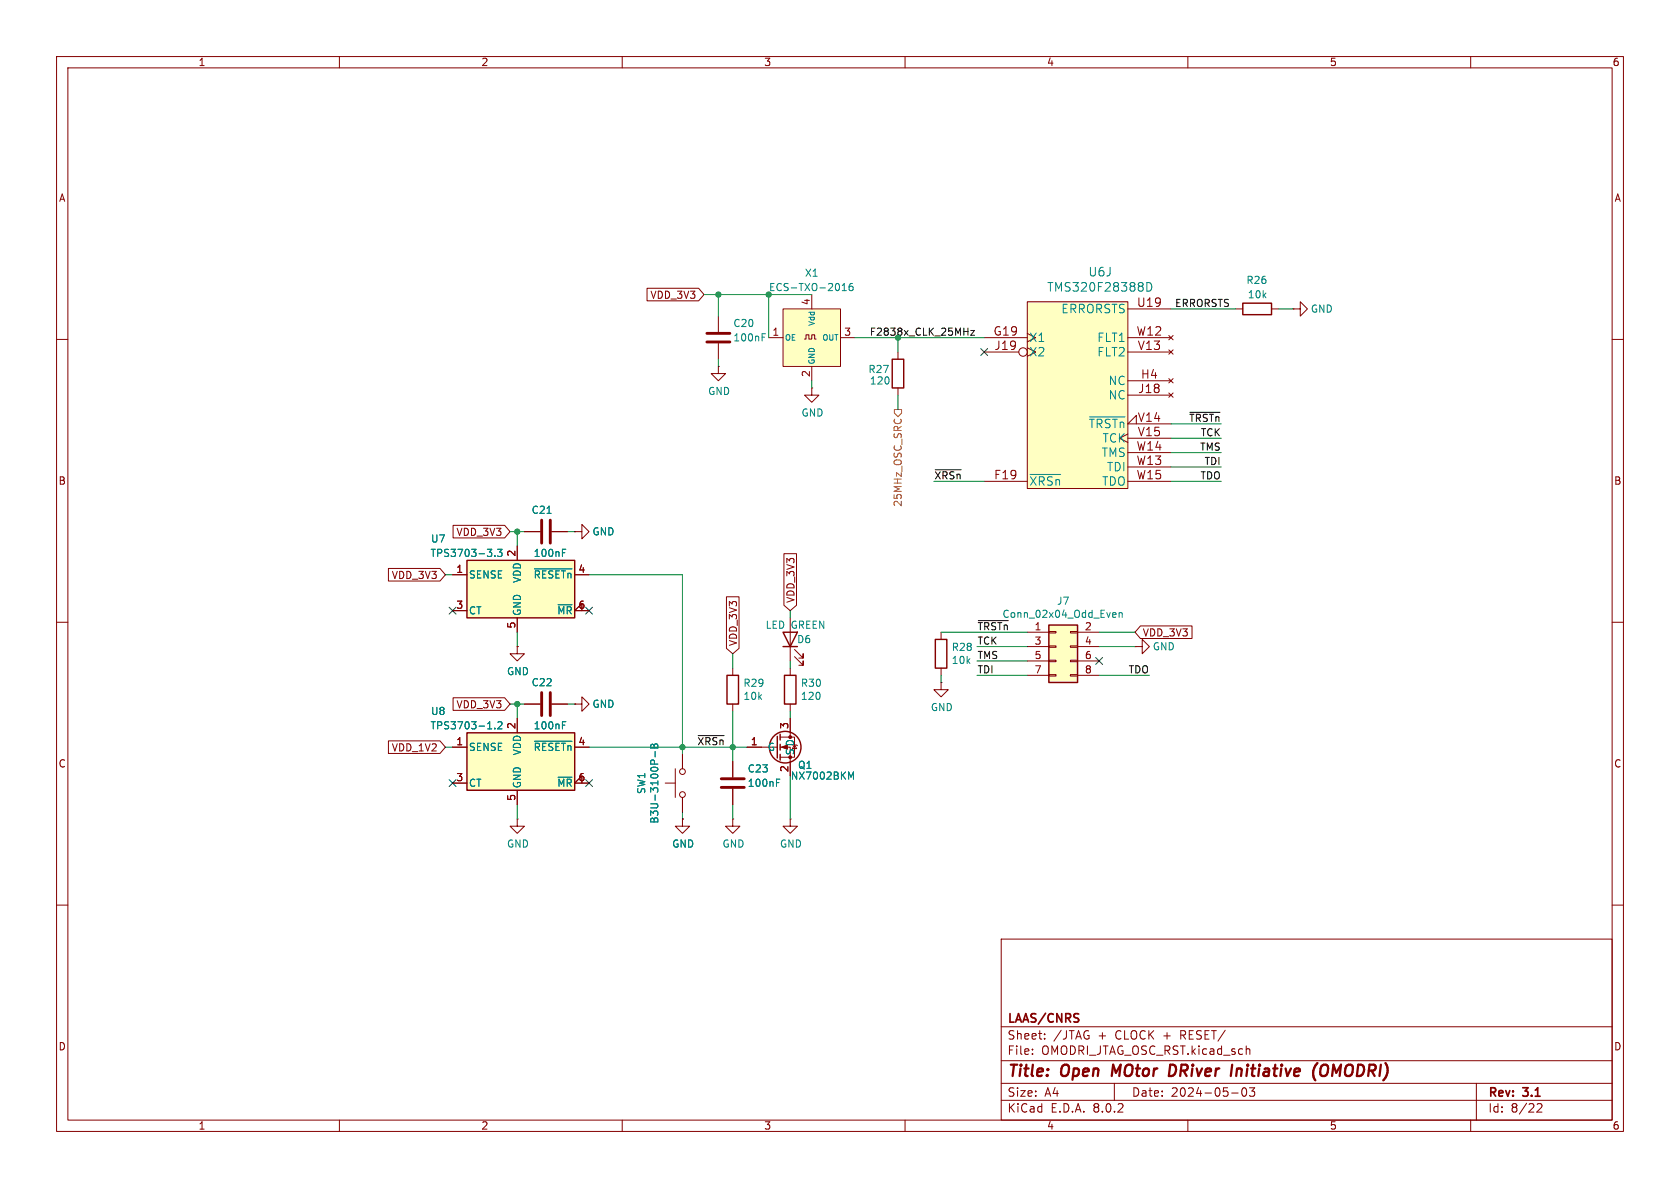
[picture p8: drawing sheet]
<svg xmlns="http://www.w3.org/2000/svg" width="297mm" height="210mm" viewBox="0 0 297 210" stroke-linecap="round" stroke-linejoin="round" font-family="sans-serif">
<g fill="none" stroke="#840000" stroke-width=".18">
<path d="M10 10h277v190h-277zM12 12h273v186h-273zM60 10v2M110 10v2M160 10v2M210 10v2M260 10v2M10 60h2M285 60h2M10 110h2M285 110h2M166.4 120.7v1.2h1.2l-1.2 1.3-1.3-1.3h1.3"/>
<path d="M166.4 120.7h.1M10 160h2M285 160h2M177 166h108v32h-108zM60 198v2M110 198v2M160 198v2M177 194.5h108M177 191.5h108M177 187.5h108M177 181.5h108M182.5 186.3v.1"/>
<path d="M182.5 185.5v.1M184.7 183.6v.1M184.7 182.8v.1M197 191.5v3M210 198v2M217.7 193.2h1.2M219.7 192.4l.2-.1a.81 .81 0 0 1 .6 .6 .81 .81 0 0 1-.3 .8l-.2 .1a.81 .81 0 0 1-.3-1.4zM220.5 185.4h.2l.3 .2v.8M220.9 192.3h.9l-.5 .6 .4 .1v.7l-.2 .1h-.4l-.2-.1M260 198v2M261 191.5v6.5M271.7 195.2l.6-.1 .2 .1 .1 .3-.9 1.1h.9"/>
</g>
<path d="M196.8 188.2l-.3 2M207.6 188.3l-.7-.1-.3 2h.5l.5-.3M218.7 188.9l-.2 1.3M219.3 188.9l-.6 .2M232.3 190.6l.2 .4M232.9 187.9l-.6 .9M234.6 188.3a.73 .73 0 0 0-1.1 .6l-.1 .6v.4l.2 .2a.71 .71 0 0 0 1-.2" fill="none" stroke="#840000" stroke-width=".4"/>
<path d="M82.5 99.1h19.1v10.1h-19.1z" fill="#ffffc2"/>
<path d="M82.5 99.1h19.1v10.1h-19.1z" fill="none" stroke="#840000" stroke-width=".25"/>
<g fill="none" stroke="#840000" stroke-width=".18">
<path d="M91.4 96.5v2.6M80 101.6h2.5M80 108h2.5M91.4 109.2v2.6M101.6 101.6h2.5M102.9 108v-1.3l-1.3 1.3h2.5M117.6 138.4h1.8M119.4 135.9v5.1M120.6 133.4v2.5M120.6 141v2.5"/>
<circle cx="120.7" cy="136.4" r=".51"/>
<circle cx="120.7" cy="140.5" r=".51"/>
</g>
<path d="M87.5 98.2v.2M88 97.1h.7l-.4 .5 .4 .1v.5l-.2 .2-.5-.2M94.5 100.6h6.6M98.7 106.9h2.4M115.1 131.7l.3-.1 .2 .2 .2-.2 .3-.1 .2 .2v.5h-1.3zM115.6 131.8v.4M115.8 132.8v1" fill="none" stroke="#008484" stroke-width=".18"/>
<path d="M138.4 54.6h10.2v10.2h-10.2z" fill="#ffffc2"/>
<g fill="none" stroke="#840000" stroke-width=".18">
<path d="M135.9 59.7h2.5M138.4 54.6h10.2v10.2h-10.2zM142.2 59.9h.3v-.7h.5v.7h.5v-.7h.5v.7h.3M143.5 52.1v2.5M148.6 59.7h2.5M127 64.8v1.2h1.3l-1.3 1.3-1.3-1.3h1.3M127 64.8h.1M143.5 68.6v1.3h1.3l-1.3 1.2-1.3-1.2h1.3M143.5 68.6h.1M143.5 64.8v2.5M158.7 62.2v1.3M158.7 68.6v1.3"/>
<path d="M91.4 114.3v1.3h1.3l-1.3 1.2-1.2-1.2h1.2M91.4 114.3h.1M166.4 111.8v1.2M166.4 118.1v1.3M92.7 124.5h2.8M97.5 124.5h2.8M101.6 124.5h1.3v-1.3l1.2 1.3-1.2 1.2v-1.2M101.6 124.5h.1M132.1 132.1h5.3M137.9 132.1h1.8v5.1M137.9 130.3h2.6v3.6h-2.6M139.7 127v3.3"/>
</g>
<path d="M148.9 51.4h.7M148.9 50.5l.4-.4v1.3M150.7 50.1l-.4 .1a.85 .85 0 0 0 0 1.2l.5-.1v-.5l-.2-.2-.4 .1-.1 .1M99.4 128.2h.5M99.4 127.6h.6M150 136.5l.5 .9 .4-.9v1.2" fill="none" stroke="#008484" stroke-width=".18"/>
<g fill="none" stroke="#840000" stroke-width=".25">
<path d="M157.7 63.5h2.1v5.1h-2.1zM165.4 113h2v5.1h-2zM137.4 130.2v3.8M137.9 129.8v1M137.9 131.6v1M137.9 133.4v1"/>
<circle cx="138.8" cy="132.1" r="2.79"/>
</g>
<path d="M95.8 122.4v4.1M97.3 122.4v4.1" fill="none" stroke="#840000" stroke-width=".51"/>
<g fill="#840000" stroke="#840000" stroke-width=".18">
<path d="M138.2 132.1l1-.4v.8z"/>
<circle cx="139.7" cy="130.3" r=".25"/>
</g>
<path d="M185.4 110.5h5.1v10.2h-5.1z" fill="#ffffc2"/>
<g fill="none" stroke="#840000" stroke-width=".18">
<path d="M127 55.9v2.8M127 60.7v2.8M181.6 111.8h3.8M181.6 114.3h3.8M181.6 116.8h3.8M181.6 119.4h3.8M185.4 119.3h1.3v.2h-1.3zM185.4 116.7h1.3v.3h-1.3zM185.4 114.2h1.3v.2h-1.3zM185.4 111.6h1.3v.3h-1.3zM189.2 119.3h1.3v.2h-1.3zM189.2 116.7h1.3v.3h-1.3z"/>
<path d="M189.2 114.2h1.3v.2h-1.3zM189.2 111.6h1.3v.3h-1.3zM190.5 111.8h3.8M190.5 114.3h3.8M190.5 116.8h3.8M190.5 119.4h3.8"/>
</g>
<path d="M185.4 110.5h5.1v10.2h-5.1z" fill="none" stroke="#840000" stroke-width=".25"/>
<path d="M134.7 59.6h.5M134.7 59h.6M196.9 108.3l.3 .1 .1 .2-.6 .1M197.2 109.1h-.3M197.8 108.4l.2-.1 .3 .1 .1 .7M197.8 108.3v.8" fill="none" stroke="#008484" stroke-width=".18"/>
<path d="M125 58.9h4M125 60.5h4" fill="none" stroke="#840000" stroke-width=".51"/>
<path d="M181.6 53.3h17.8v33.1h-17.8z" fill="#ffffc2"/>
<g fill="none" stroke="#840000" stroke-width=".18">
<path d="M174 59.7h7.6M181.6 53.3h17.8v33.1h-17.8zM199.4 59.7h7.6M199.4 54.6h7.6M206.6 59.3l.8 .8M207.4 59.3l-.8 .8M218.4 54.6h1.3M224.8 54.6h1.3M228.6 54.6h1.3v-1.3l1.2 1.3-1.2 1.3v-1.3M228.6 54.6h.1M174 62.2h6.1M199.4 67.3h7.6"/>
<path d="M199.4 69.9h7.6M199.4 62.2h7.6M199.4 77.5h7.6M200.9 74.9v-1.5l-1.5 1.5h7.6M206.6 66.9l.8 .8M206.6 69.5l.8 .7M206.6 61.8l.8 .8M207.4 66.9l-.8 .8M207.4 69.5l-.8 .7M207.4 61.8l-.8 .8M174 85.1h7.6M199.4 85.1h7.6"/>
<path d="M199.4 82.6h7.6M199.4 80h7.6M129.5 118.1v1.3M139.7 109.2v7.6M139.7 118.1v1.3M140.5 116.1l1.5 1.5v-.8v.8h-.8M140.5 114.8l1.5 1.5v-.7v.7h-.8M200.7 114.3h1.2v-1.3l1.3 1.3-1.3 1.3v-1.3M200.7 114.3h.1M129.5 124.5v1.2M139.7 124.5v1.2M91.4 144.8v1.3h1.3l-1.3 1.2-1.2-1.2h1.2"/>
<path d="M91.4 144.8h.1M120.6 144.8v1.3h1.3l-1.3 1.2-1.2-1.2h1.2M120.6 144.8h.1"/>
<circle cx="180.9" cy="62.2" r=".75"/>
</g>
<path d="M202.7 49.9a.77 .77 0 0 1 .9 .8 .77 .77 0 0 1-.9 .8zM192.6 73.7h6.3M182.1 83.9h5.4" fill="none" stroke="#008484" stroke-width=".18"/>
<path d="M219.7 53.6h5.1v2h-5.1zM128.5 119.4h2.1v5.1h-2.1zM138.4 111.8h2.6l-1.3 2.5zM138.4 114.3h2.6M138.7 119.4h2v5.1h-2z" fill="none" stroke="#840000" stroke-width=".25"/>
<path d="M82.5 129.5h19.1v10.2h-19.1z" fill="#ffffc2"/>
<path d="M82.5 129.5h19.1v10.2h-19.1z" fill="none" stroke="#840000" stroke-width=".25"/>
<g fill="none" stroke="#840000" stroke-width=".18">
<path d="M114.4 51h9.1l1 1.1-1 1.1h-9.1zM80.1 92.9h9.1l1 1.1-1 1.1h-9.1zM91.4 96.5v2.6M92.7 94h2.8M97.5 94h2.8M101.6 94h1.3v-1.3l1.2 1.3-1.2 1.3v-1.3M101.6 94h.1M138.6 97.9h2.2v9.1l-1.1 1-1.1-1zM68.7 100.5h9.1l.9 1.1-.9 1.1h-9.1zM80 101.6h2.5M80 108h2.5M91.4 114.3h.1"/>
<path d="M91.4 109.2v2.6M101.6 101.6h2.5M102.9 108v-1.3l-1.3 1.3h2.5M128.4 105.5h2.3v9.1l-1.2 1-1.1-1zM201.6 110.6h9.1v2.3h-9.1l-.9-1.1zM68.7 131h9.1l.9 1.1-.9 1.1h-9.1zM80 132.1h2.5M80 138.4h2.5M80.1 123.3h9.1l1 1.2-1 1.1h-9.1zM91.4 127v2.5M91.4 139.7v2.5M92.7 124.5h2.8"/>
<path d="M97.5 124.5h2.8M101.6 124.5h.1M101.6 132.1h2.5M102.9 138.4v-1.2l-1.3 1.2h2.5M120.6 133.4v2.5M129.5 134.6v2.8M129.5 139.4v2.8M132.1 132.1h2.5M139.7 127v2.5M139.7 134.6v2.6M120.6 144.8h.1M120.6 141v2.5"/>
<path d="M129.5 144.8v1.3h1.3l-1.3 1.2-1.2-1.2h1.2M129.5 144.8h.1M139.7 144.8v1.3h1.3l-1.3 1.2-1.3-1.2h1.3M139.7 144.8h.1"/>
</g>
<g fill="none" stroke="#008484" stroke-width=".18">
<path d="M87.5 98.2v.2M88 97.1h.7l-.4 .5 .4 .1v.5l-.2 .2-.5-.2M96.7 90.7h.7M99.4 97.7h.5M99.4 97.1h.6M94.5 100.6h6.6M98.7 106.9h2.4M87.5 128.7v.1M88 127.7l.5-.1 .2 .3-.7 .9h.7M94.5 131h6.6M98.7 137.4h2.4M99.4 127.6h.6"/>
<path d="M99.4 128.2h.5M115.1 131.7l.3-.1 .2 .2 .2-.2 .3-.1 .2 .2v.5h-1.3zM115.6 131.8v.4M115.8 132.8v1M137.3 138.3h.4M137.3 137.7h.6M150 136.5l.5 .9 .4-.9v1.2"/>
</g>
<path d="M95.8 91.9v4.1M97.3 91.9v4.1M127.5 139.2h4.1M127.5 137.7h4.1" fill="none" stroke="#840000" stroke-width=".51"/>
<path d="M158.1 72.4h1.3v.6l-.7 .7-.6-.7z" fill="none" stroke="#848400" stroke-width=".18"/>
<path d="M171.6 58.4h.7l-.7 .9h.7M210.4 72.9h5.3M165.3 83h4.6M172.9 109.7h5.4M123.4 130h4.6" fill="none" stroke="#000" stroke-width=".18"/>
<g fill="none" stroke="#008400" stroke-width=".18">
<path d="M124.5 52.1h19M127 52.1v3.8M135.9 52.1v7.6M151.1 59.7h22.9M158.7 59.7v2.5M207 54.6h11.4M226.1 54.6h2.5M127 63.5v1.3M143.5 67.3v1.3M158.7 69.9v2.5M207 74.9h8.9M207 77.5h8.9"/>
<path d="M90.2 94h2.5M91.4 94v2.5M100.3 94h1.3M165.1 85.1h8.9M207 82.6h8.9M207 80h8.9M207 85.1h8.9M78.7 101.6h1.3M91.4 111.8v2.5M104.1 101.6h16.5v31.8M129.5 115.6v2.5M139.7 108v1.2"/>
<path d="M139.7 116.8v1.3M166.4 111.8h15.2M166.4 119.4v1.3M172.7 116.8h8.9M172.7 119.4h8.9M172.7 114.3h8.9M194.3 119.4h8.9M194.3 114.3h6.4M194.3 111.8h6.4M78.7 132.1h1.3M90.2 124.5h2.5M91.4 124.5v2.5"/>
<path d="M100.3 124.5h1.3M104.1 132.1h28M129.5 125.7v8.9M139.7 125.7v1.3M139.7 137.2v7.6M91.4 142.2v2.6M120.6 143.5v1.3M129.5 142.2v2.6"/>
</g>
<path d="M173.4 61.6l1.2 1.2M174.6 61.6l-1.2 1.2M79.4 107.3l1.2 1.3M80.6 107.3l-1.2 1.3M103.5 107.3l1.2 1.3M104.7 107.3l-1.2 1.3M193.7 116.2l1.2 1.2M194.9 116.2l-1.2 1.2M79.4 137.8l1.2 1.2M80.6 137.8l-1.2 1.2M103.5 137.8l1.2 1.2M104.7 137.8l-1.2 1.2" fill="none" stroke="#000084" stroke-width=".18"/>
<g fill="#008400" stroke="#008400" stroke-width=".18">
<circle cx="91.4" cy="94" r=".46"/>
<circle cx="91.4" cy="124.5" r=".46"/>
<circle cx="127" cy="52.1" r=".46"/>
<circle cx="135.9" cy="52.1" r=".46"/>
<circle cx="120.6" cy="132.1" r=".46"/>
</g>
<g font-size="2.8" fill="#840000">
<text x="178" y="190.9">Title:</text>
<text x="187.7" y="190.9">Open</text>
<text x="197.4" y="190.9">MOtor</text>
<text x="208.3" y="190.9">DRiver</text>
<text x="220.1" y="190.9">Initiative</text>
<text x="235.3" y="190.9">(OMODRI)</text>
</g>
<g font-size="2.1" fill="#008484">
<text x="185" y="51.8">TMS320F28388D</text>
<text x="192.3" y="49.1">U6J</text>
<text x="187.6" y="55.6">ERRORSTS</text>
<text x="181.9" y="60.7">X1</text>
<text x="181.9" y="63.2">X2</text>
<text x="193.9" y="63.2">FLT2</text>
<text x="193.9" y="60.7">FLT1</text>
<text x="195.9" y="68.3">NC</text>
<text x="195.9" y="70.8">NC</text>
<text x="192.4" y="75.9">~{TRSTn}</text>
<text x="194.7" y="81">TMS</text>
<text x="194.8" y="78.4">TCK</text>
<text x="195.6" y="83.5">TDI</text>
<text x="181.9" y="86.1">~{XRSn}</text>
<text x="194.8" y="86.1">TDO</text>
</g>
<g font-size="2.1" fill="#840000">
<text x="175.5" y="59.4">G19</text>
<text x="200.8" y="59.4">W12</text>
<text x="200.9" y="54.4">U19</text>
<text x="175.7" y="62">J19</text>
<text x="201.1" y="62">V13</text>
<text x="201.1" y="69.6">J18</text>
<text x="201.6" y="67.1">H4</text>
<text x="201.1" y="74.7">V14</text>
<text x="201.1" y="77.2">V15</text>
<text x="200.8" y="82.3">W13</text>
<text x="200.8" y="79.8">W14</text>
<text x="175.7" y="84.8">F19</text>
<text x="200.8" y="84.8">W15</text>
<text x="178" y="184">Sheet:</text>
<text x="178" y="181.2">LAAS/CNRS</text>
<text x="186.2" y="184">/JTAG</text>
<text x="194.2" y="184">+</text>
<text x="197.3" y="184">CLOCK +</text>
<text x="209.1" y="184">RESET/</text>
<text x="178" y="186.7">File:</text>
<text x="184.1" y="186.7">OMODRI_JTAG_OSC_RST.kicad_sch</text>
<text x="178" y="196.9">KiCad</text>
<text x="178" y="194.1">Size:</text>
<text x="184.7" y="194.1">A4</text>
<text x="185.7" y="196.9">E.D.A.</text>
<text x="193.3" y="196.9">8.0.2</text>
<text x="200" y="194.1">Date:</text>
<text x="207" y="194.1">2024-05-03</text>
<text x="263" y="194.3">Rev:</text>
<text x="263" y="196.9">Id:</text>
<text x="267.1" y="196.9">8/22</text>
<text x="269.4" y="194.3">3.1</text>
</g>
<g font-size="1.8" fill="#840000">
<text x="35" y="11.9">1</text>
<text x="85" y="11.9">2</text>
<text x="135" y="11.9">3</text>
<text x="185" y="11.9">4</text>
<text x="235" y="11.9">5</text>
<text x="285" y="11.9">6</text>
<text x="10.3" y="35.9">A</text>
<text x="285.3" y="35.9">A</text>
<text x="114.9" y="53">VDD_3V3</text>
<text x="136.5" y="59.4">1</text>
<text x="143.3" y="54" transform="rotate(-90 143.3 54)">4</text>
<text x="149.2" y="59.4">3</text>
<text x="143.3" y="66.7" transform="rotate(-90 143.3 66.7)">2</text>
<text x="10.3" y="85.9">B</text>
<text x="285.3" y="85.9">B</text>
<text x="80.6" y="94.9">VDD_3V3</text>
<text x="80.6" y="101.3">1</text>
<text x="91.2" y="98.5" transform="rotate(-90 91.2 98.5)">2</text>
<text x="102.2" y="101.3">4</text>
<text x="69.2" y="102.6">VDD_3V3</text>
<text x="80.6" y="107.7">3</text>
<text x="102.2" y="107.7">6</text>
<text x="140.7" y="106.7" transform="rotate(-90 140.7 106.7)">VDD_3V3</text>
<text x="91.2" y="111.2" transform="rotate(-90 91.2 111.2)">5</text>
<text x="182.8" y="111.5">1</text>
<text x="191.7" y="111.5">2</text>
<text x="201.9" y="112.7">VDD_3V3</text>
<text x="130.5" y="114.3" transform="rotate(-90 130.5 114.3)">VDD_3V3</text>
<text x="182.8" y="114">3</text>
<text x="182.8" y="116.6">5</text>
<text x="182.8" y="119.1">7</text>
<text x="191.7" y="114">4</text>
<text x="191.7" y="116.6">6</text>
<text x="191.7" y="119.1">8</text>
<text x="80.6" y="125.4">VDD_3V3</text>
<text x="80.6" y="131.8">1</text>
<text x="91.2" y="129" transform="rotate(-90 91.2 129)">2</text>
<text x="102.2" y="131.8">4</text>
<text x="132.6" y="131.8">1</text>
<text x="139.4" y="129" transform="rotate(-90 139.4 129)">3</text>
<text x="10.3" y="135.9">C</text>
<text x="69.2" y="133">VDD_1V2</text>
<text x="139.4" y="136.6" transform="rotate(-90 139.4 136.6)">2</text>
<text x="285.3" y="135.9">C</text>
<text x="80.6" y="138.2">3</text>
<text x="91.2" y="141.7" transform="rotate(-90 91.2 141.7)">5</text>
<text x="102.2" y="138.2">6</text>
<text x="10.3" y="185.9">D</text>
<text x="285.3" y="185.9">D</text>
<text x="35" y="199.9">1</text>
<text x="85" y="199.9">2</text>
<text x="135" y="199.9">3</text>
<text x="185" y="199.9">4</text>
<text x="235" y="199.9">5</text>
<text x="285" y="199.9">6</text>
</g>
<g font-size="1.8" fill="#008484">
<text x="135.8" y="51.7">ECS-TXO-2016</text>
<text x="142.2" y="49.1">X1</text>
<text x="220.3" y="50.4">R26</text>
<text x="220.5" y="52.9">10k</text>
<text x="129.5" y="58">C20</text>
<text x="231.6" y="55.5">GND</text>
<text x="129.5" y="60.6">100nF</text>
<text x="125.1" y="70">GND</text>
<text x="153.4" y="66.1">R27</text>
<text x="153.7" y="68.2">120</text>
<text x="141.6" y="73.8">GND</text>
<text x="93.9" y="91">C21</text>
<text x="104.6" y="94.8">GND</text>
<text x="76" y="98.7">TPS3703-3.3</text>
<text x="76.1" y="96.1">U7</text>
<text x="94.3" y="98.7">100nF</text>
<text x="82.8" y="102.5">SENSE</text>
<text x="92.3" y="103.1" transform="rotate(-90 92.3 103.1)">VDD</text>
<text x="94.2" y="102.5">~{RESETn}</text>
<text x="186.8" y="107.1">J7</text>
<text x="82.8" y="108.8">CT</text>
<text x="92.3" y="109" transform="rotate(-90 92.3 109)">GND</text>
<text x="98.4" y="108.8">~{MR}</text>
<text x="135.3" y="111.4">LED</text>
<text x="139.9" y="111.4">GREEN</text>
<text x="140.8" y="113.9">D6</text>
<text x="177.1" y="109.4">Conn_02x04_Odd_Even</text>
<text x="89.5" y="119.6">GND</text>
<text x="168.2" y="117.6">10k</text>
<text x="168.2" y="115.3">R28</text>
<text x="203.7" y="115.2">GND</text>
<text x="93.9" y="121.5">C22</text>
<text x="104.6" y="125.3">GND</text>
<text x="131.3" y="123.9">10k</text>
<text x="131.3" y="121.6">R29</text>
<text x="141.5" y="123.9">120</text>
<text x="141.5" y="121.6">R30</text>
<text x="164.5" y="125.9">GND</text>
<text x="76" y="129.1">TPS3703-1.2</text>
<text x="76.1" y="126.6">U8</text>
<text x="94.3" y="129.1">100nF</text>
<text x="82.8" y="132.9">SENSE</text>
<text x="92.3" y="133.6" transform="rotate(-90 92.3 133.6)">VDD</text>
<text x="94.2" y="132.9">~{RESETn}</text>
<text x="132.1" y="136.8">C23</text>
<text x="135.6" y="132.9">G</text>
<text x="140.6" y="133.6" transform="rotate(-90 140.6 133.6)">S D</text>
<text x="141" y="136.1">Q1</text>
<text x="82.8" y="139.3">CT</text>
<text x="92.3" y="139.4" transform="rotate(-90 92.3 139.4)">GND</text>
<text x="98.4" y="139.3">~{MR}</text>
<text x="114.3" y="140.5" transform="rotate(-90 114.3 140.5)">SW1</text>
<text x="132.1" y="139.3">100nF</text>
<text x="139.7" y="138">NX7002BKM</text>
<text x="116.6" y="145.7" transform="rotate(-90 116.6 145.7)">B3U-3100P-B</text>
<text x="89.5" y="150">GND</text>
<text x="118.7" y="150">GND</text>
<text x="127.6" y="150">GND</text>
<text x="137.8" y="150">GND</text>
</g>
<g font-size="1.8" fill="#008400">
<text x="153.7" y="59.4">F2838x_CLK_25MHz</text>
<text x="123.2" y="131.8">~{XRSn}</text>
</g>
<g font-size="1.8">
<text x="207.6" y="54.3">ERRORSTS</text>
<text x="210.1" y="74.7">~{TRSTn}</text>
<text x="212.2" y="77.2">TCK</text>
<text x="212.1" y="79.7">TMS</text>
<text x="212.9" y="82.3">TDI</text>
<text x="165.1" y="84.8">~{XRSn}</text>
<text x="212.1" y="84.8">TDO</text>
<text x="172.7" y="111.5">~{TRSTn}</text>
<text x="172.7" y="114">TCK</text>
<text x="172.7" y="116.6">TMS</text>
<text x="172.7" y="119.1">TDI</text>
<text x="199.4" y="119.1">TDO</text>
</g>
<text font-size="1.8" fill="#848400" x="159.6" y="89.7" transform="rotate(-90 159.6 89.7)">25MHz_OSC_SRC</text>
<g font-size="1.4" fill="#008484">
<text x="144.2" y="57.8" transform="rotate(-90 144.2 57.8)">Vdd</text>
<text x="138.7" y="60.4">OE</text>
<text x="144.2" y="64.5" transform="rotate(-90 144.2 64.5)">GND</text>
<text x="145.2" y="60.4">OUT</text>
</g>
</svg>
